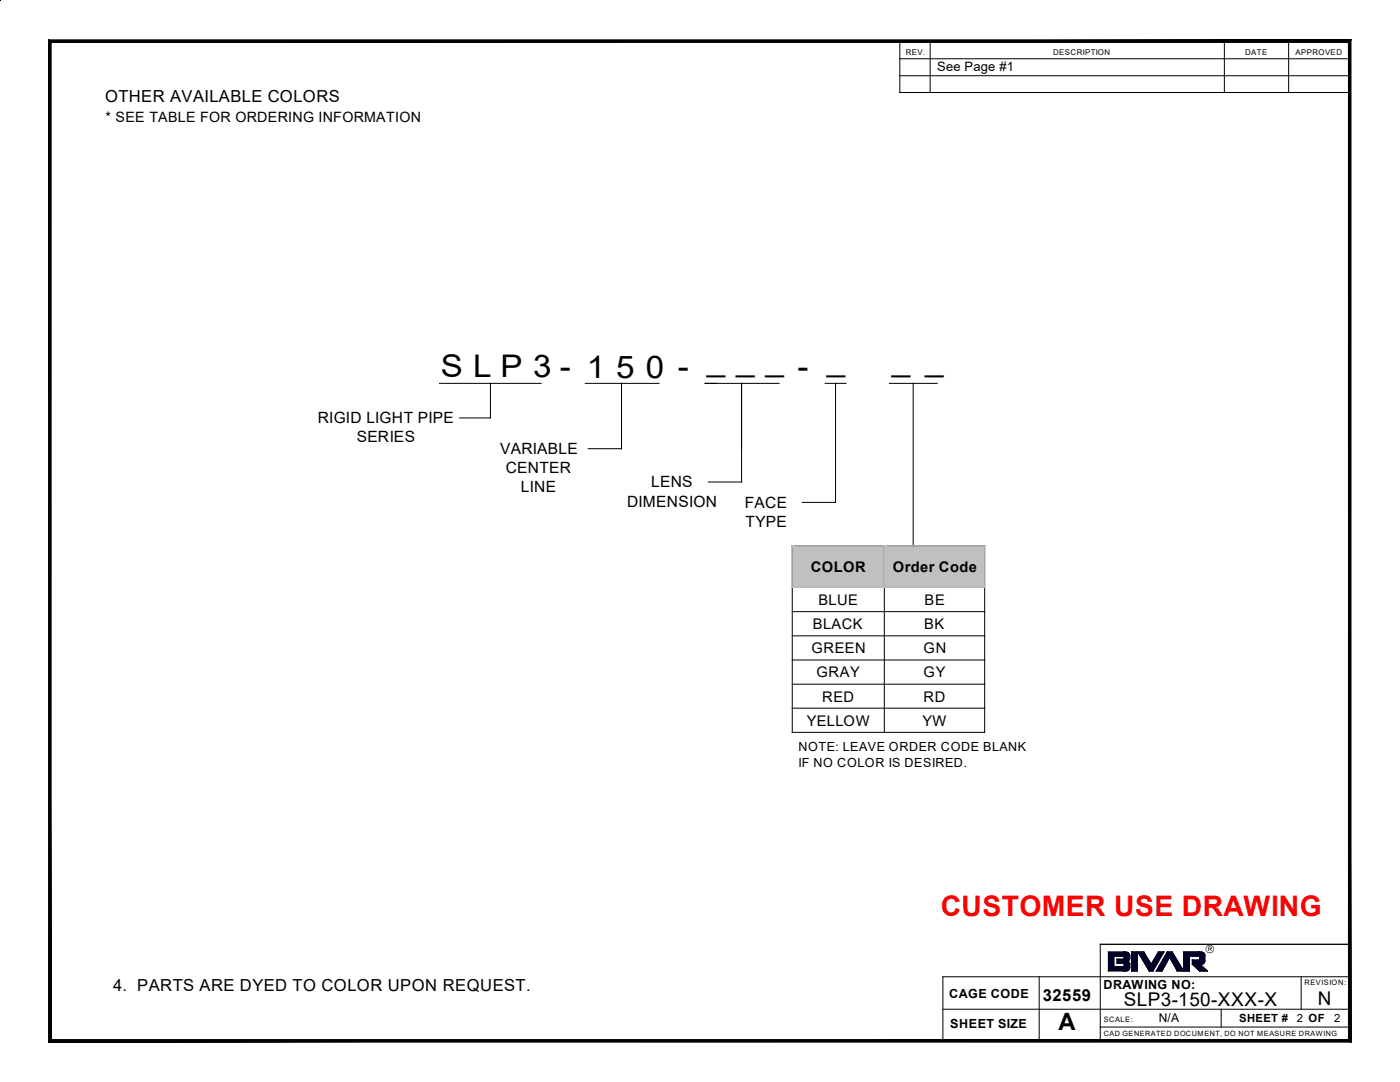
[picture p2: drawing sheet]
<svg xmlns="http://www.w3.org/2000/svg" width="279mm" height="216mm" viewBox="0 0 279 216" stroke-linecap="round" stroke-linejoin="round" font-family="sans-serif">
<path d="M9.7 107.9l.5 99.5-.5 .5zM9.7 107.9h.5v99.5zM9.7 207.9l130.1-.5v.5zM9.7 207.9l.5-.5h129.6zM139.6 207.9l129.5-.5 .5 .5zM139.6 207.4h129.5l-129.5 .5zM269.1 161.7h.5v46.2zM269.1 161.7l.5 46.2-.5-.5z" fill="#000"/>
<g fill="#000026">
<path d="M240.5 193.3l.5 .5h-.5z"/>
<path d="M240.5 190.5v1.2z"/>
<path d="M240.5 190.5v1.4z"/>
<path d="M240.5 193.3v.5z"/>
<path d="M240.5 190.4v1.5z"/>
<path d="M240.4 190.4l.1 1.5z"/>
<path d="M240.4 190.4v1.6z"/>
<path d="M240.4 193.3l.1 .5z"/>
<path d="M240.4 190.3v1.7z"/>
<path d="M240.4 190.3v1.8z"/>
<path d="M240.4 193.2v.6z"/>
<path d="M240.3 190.2l.1 1.9z"/>
<path d="M240.3 190.2v2z"/>
<path d="M240.3 193.2l.1 .6z"/>
</g>
<path d="M240.3 190.2v2" fill="none" stroke="#000026" stroke-width=".2"/>
<path d="M240.3 193.1v.7z" fill="#000026"/>
<path d="M240.3 190.1v2.1" fill="none" stroke="#000026" stroke-width=".2"/>
<path d="M240.2 193.1l.1 .7z" fill="#000026"/>
<path d="M240.2 190.1v2.2" fill="none" stroke="#000026" stroke-width=".2"/>
<path d="M240.2 193v.8z" fill="#000026"/>
<path d="M240.1 190v2.3" fill="none" stroke="#000026" stroke-width=".2"/>
<path d="M240.1 193l.1 .8z" fill="#000026"/>
<path d="M240.1 190v2.4" fill="none" stroke="#000026" stroke-width=".2"/>
<path d="M240.1 192.9v.9z" fill="#000026"/>
<path d="M240.1 190v2.4" fill="none" stroke="#000026" stroke-width=".2"/>
<path d="M240 192.9l.1 .9z" fill="#000026"/>
<path d="M240 190v2.4" fill="none" stroke="#000026" stroke-width=".2"/>
<g fill="#000026">
<path d="M239.9 192.8l.1 .1v.9z"/>
<path d="M239.9 192.8l.1 1h-.1z"/>
</g>
<path d="M239.9 190v2.4" fill="none" stroke="#000026" stroke-width=".2"/>
<path d="M239.9 192.8v1z" fill="#000026"/>
<path d="M239.8 189.9v2.5" fill="none" stroke="#000026" stroke-width=".2"/>
<g fill="#000026">
<path d="M239.8 192.7l.1 .1v1z"/>
<path d="M239.8 192.7l.1 1.1h-.1z"/>
</g>
<path d="M239.6 189.9v2.5" fill="none" stroke="#000026" stroke-width=".3"/>
<g fill="#000026">
<path d="M239.5 192.4l.3 .3v1.1z"/>
<path d="M239.5 192.4l.3 1.4h-.3z"/>
</g>
<path d="M239.5 189.9v3.9" fill="none" stroke="#000026" stroke-width=".2"/>
<path d="M239.4 189.9v1.1z" fill="#000026"/>
<path d="M239.4 191.4v2.4" fill="none" stroke="#000026" stroke-width=".2"/>
<path d="M239.4 189.9v1z" fill="#000026"/>
<path d="M239.4 191.4v2.4" fill="none" stroke="#000026" stroke-width=".2"/>
<path d="M239.4 189.9v1z" fill="#000026"/>
<path d="M239.4 191.4v2.4" fill="none" stroke="#000026" stroke-width=".2"/>
<path d="M239.4 189.9v1z" fill="#000026"/>
<path d="M239.4 191.4v2.4" fill="none" stroke="#000026" stroke-width=".2"/>
<path d="M239.4 189.9v1z" fill="#000026"/>
<path d="M239.4 191.5v2.3" fill="none" stroke="#000026" stroke-width=".2"/>
<path d="M239.4 189.9v1z" fill="#000026"/>
<path d="M239.4 191.5v2.2" fill="none" stroke="#000026" stroke-width=".2"/>
<path d="M239.4 189.9v1z" fill="#000026"/>
<path d="M239.4 191.5v2.2" fill="none" stroke="#000026" stroke-width=".2"/>
<path d="M239.4 189.9v.9z" fill="#000026"/>
<path d="M239.4 191.5v2.2" fill="none" stroke="#000026" stroke-width=".2"/>
<path d="M239.4 189.9v.9z" fill="#000026"/>
<path d="M239.4 191.5v2.2" fill="none" stroke="#000026" stroke-width=".2"/>
<path d="M239.4 189.9v.9z" fill="#000026"/>
<path d="M239.4 191.5v2.2" fill="none" stroke="#000026" stroke-width=".2"/>
<path d="M239.4 189.9v.9z" fill="#000026"/>
<path d="M239.4 191.5v2.2" fill="none" stroke="#000026" stroke-width=".2"/>
<path d="M239.3 189.9l.1 .9z" fill="#000026"/>
<path d="M239.3 191.6v2.1" fill="none" stroke="#000026" stroke-width=".2"/>
<path d="M239.3 189.9v.9z" fill="#000026"/>
<path d="M239.3 191.6v2" fill="none" stroke="#000026" stroke-width=".2"/>
<path d="M239.3 189.9v.9z" fill="#000026"/>
<path d="M239.3 191.6v2" fill="none" stroke="#000026" stroke-width=".2"/>
<path d="M239.3 189.9v.9z" fill="#000026"/>
<path d="M239.3 191.6v2" fill="none" stroke="#000026" stroke-width=".2"/>
<path d="M239.3 189.9v.9z" fill="#000026"/>
<path d="M239.3 191.6v2" fill="none" stroke="#000026" stroke-width=".2"/>
<g fill="#000026">
<path d="M238 189.9h1.3v.9z"/>
<path d="M238 189.9l1.3 .9h-1.3z"/>
<path d="M238 191.6h1.3v2z"/>
<path d="M238 191.6l1.3 2-1.3-1.2z"/>
<path d="M237.4 189.9h.6v.9z"/>
<path d="M237.4 189.9l.6 .9h-.6z"/>
<path d="M236.3 189.9h1.1v3.9z"/>
<path d="M236.3 189.9l1.1 3.9h-1.1z"/>
<path d="M234.9 191.6l1.3 2.2h-1.3z"/>
<path d="M233.9 189.9l1 1.7v2.2z"/>
<path d="M233.9 189.9l1 3.9-1-1.8z"/>
<path d="M233.4 189.9h.5v2.1z"/>
<path d="M233.4 189.9l.5 2.1-.5-1z"/>
<path d="M233 189.9h.4v1.1z"/>
<path d="M233 189.9l.4 1.1-.4 .9z"/>
<path d="M233 189.9v2l-.7-.8z"/>
<path d="M232.3 191.1l.7 .8-.7 1.2z"/>
<path d="M231.9 189.9h.4l-.4 .7z"/>
<path d="M232.3 191.1v2l-.4-1.3z"/>
<path d="M231.9 191.8l.4 1.3-.4 .7z"/>
<path d="M231.2 189.9h.7v.7z"/>
<path d="M231.2 189.9l.7 .7-.7 1.3z"/>
<path d="M231.9 191.8v2l-.7-.8z"/>
<path d="M231.2 193l.7 .8h-.7z"/>
<path d="M231.2 189.9v2l-.4-1.2z"/>
<path d="M230.8 190.7l.4 1.2-.4 .7z"/>
<path d="M231.2 193v.8h-.4z"/>
<path d="M230.8 190.7v1.9l-.7-.8z"/>
<path d="M230.1 191.8l.7 .8-.7 1.2z"/>
<path d="M230.1 191.8v2l-.4-1.4z"/>
<path d="M229.7 192.4l.4 1.4h-.4z"/>
<path d="M229.4 191.8l.3 .6v1.4z"/>
<path d="M229.4 191.8l.3 2h-.3z"/>
<path d="M228.3 189.9l1.1 1.9v2z"/>
<path d="M228.3 189.9l1.1 3.9-1.1-1.9z"/>
<path d="M227.1 189.9h1.2v2z"/>
<path d="M225.8 189.9h1.1v3.9z"/>
<path d="M225.8 189.9l1.1 3.9h-1.1z"/>
<path d="M225.5 190.6v.6z"/>
<path d="M225.5 190.6v.7z"/>
<path d="M225.5 192.3v.7z"/>
<path d="M225.5 192.3v.8z"/>
<path d="M225.5 192.3v.9z"/>
<path d="M225.4 190.5l.1 .8z"/>
<path d="M225.4 190.5v.9z"/>
<path d="M225.4 192.2l.1 1z"/>
<path d="M225.4 192.2v1z"/>
<path d="M225.4 190.4v1z"/>
<path d="M225.4 190.4v1.1z"/>
<path d="M225.4 192.2v1.1z"/>
<path d="M225.4 192.1v1.2z"/>
<path d="M225.3 190.3l.1 1.2z"/>
<path d="M225.3 190.3v1.3z"/>
<path d="M225.3 192l.1 1.3z"/>
<path d="M225.3 192v1.4z"/>
<path d="M225.3 190.2v1.4z"/>
<path d="M225.3 190.2v1.5z"/>
<path d="M225.3 191.9v1.5z"/>
<path d="M225.3 191.9v1.6z"/>
<path d="M225.2 190.1l.1 1.6z"/>
<path d="M225.2 190.1v1.6z"/>
<path d="M225.2 191.9l.1 1.6z"/>
<path d="M225.2 191.9v1.7z"/>
<path d="M225.2 190.1v1.7z"/>
<path d="M225.1 190.1l.1 1.7z"/>
<path d="M225.1 191.9l.1 1.7z"/>
<path d="M225.1 190.1v1.7z"/>
<path d="M225.1 191.8v1.8z"/>
</g>
<path d="M224.8 189.9v3.9M224.9 190v3.8M225.1 190v3.7M225.1 190.1v3.5" fill="none" stroke="#000026" stroke-width=".2"/>
<path d="M224.5 189.9v3.9" fill="none" stroke="#000026" stroke-width=".34"/>
<g fill="#000026">
<path d="M224.4 189.9v1.1z"/>
<path d="M224.4 191.2v1.2z"/>
<path d="M224.4 192.7v1.1z"/>
<path d="M224.4 189.9v1z"/>
<path d="M224.4 191.3v1.1z"/>
<path d="M224.4 192.8v1z"/>
<path d="M224.4 191.3v1z"/>
<path d="M224.3 189.9l.1 1z"/>
<path d="M224.3 191.3l.1 1z"/>
<path d="M224.3 192.8l.1 1z"/>
<path d="M224.3 189.9v.9z"/>
<path d="M224.3 191.3v1z"/>
<path d="M224.3 192.8v1z"/>
<path d="M224.3 192.9v.9z"/>
<path d="M224.3 191.3v.9z"/>
<path d="M224.3 191.4v.8z"/>
<path d="M224.2 189.9l.1 .9z"/>
<path d="M224.2 191.4l.1 .8z"/>
<path d="M224.2 192.9l.1 .9z"/>
<path d="M224.2 189.9v.9z"/>
<path d="M224.2 191.4v.8z"/>
<path d="M224.2 192.9v.9z"/>
<path d="M222.9 189.9h1.3v.9z"/>
<path d="M222.9 189.9l1.3 .9h-1.3z"/>
<path d="M222.9 191.4h1.3v.8z"/>
<path d="M222.9 191.4l1.3 .8h-1.3z"/>
<path d="M222.9 192.9h1.3v.9z"/>
<path d="M222.9 192.9l1.3 .9h-1.3z"/>
<path d="M222.3 189.9h.6v.9z"/>
<path d="M222.3 189.9l.6 .9h-.6z"/>
<path d="M222.3 192.9h.6v.9z"/>
<path d="M222.3 192.9l.6 .9h-.6z"/>
<path d="M221.2 189.9h1.1v3.9z"/>
<path d="M221.2 189.9l1.1 3.9h-1.1z"/>
<path d="M240.5 193.3l.5 .5h-.5z"/>
<path d="M240.5 190.5v1.2z"/>
<path d="M240.5 190.5v1.4z"/>
<path d="M240.5 193.3v.5z"/>
<path d="M240.5 190.4v1.5z"/>
<path d="M240.4 190.4l.1 1.5z"/>
<path d="M240.4 190.4v1.6z"/>
<path d="M240.4 193.3l.1 .5z"/>
<path d="M240.4 190.3v1.7z"/>
<path d="M240.4 190.3v1.8z"/>
<path d="M240.4 193.2v.6z"/>
<path d="M240.3 190.2l.1 1.9z"/>
<path d="M240.3 190.2v2z"/>
<path d="M240.3 193.2l.1 .6z"/>
</g>
<path d="M240.3 190.2v2" fill="none" stroke="#000026" stroke-width=".2"/>
<path d="M240.3 193.1v.7z" fill="#000026"/>
<path d="M240.3 190.1v2.1" fill="none" stroke="#000026" stroke-width=".2"/>
<path d="M240.2 193.1l.1 .7z" fill="#000026"/>
<path d="M240.2 190.1v2.2" fill="none" stroke="#000026" stroke-width=".2"/>
<path d="M240.2 193v.8z" fill="#000026"/>
<path d="M240.1 190v2.3" fill="none" stroke="#000026" stroke-width=".2"/>
<path d="M240.1 193l.1 .8z" fill="#000026"/>
<path d="M240.1 190v2.4" fill="none" stroke="#000026" stroke-width=".2"/>
<path d="M240.1 192.9v.9z" fill="#000026"/>
<path d="M240.1 190v2.4" fill="none" stroke="#000026" stroke-width=".2"/>
<path d="M240 192.9l.1 .9z" fill="#000026"/>
<path d="M240 190v2.4" fill="none" stroke="#000026" stroke-width=".2"/>
<g fill="#000026">
<path d="M239.9 192.8l.1 .1v.9z"/>
<path d="M239.9 192.8l.1 1h-.1z"/>
</g>
<path d="M239.9 190v2.4" fill="none" stroke="#000026" stroke-width=".2"/>
<path d="M239.9 192.8v1z" fill="#000026"/>
<path d="M239.8 189.9v2.5" fill="none" stroke="#000026" stroke-width=".2"/>
<g fill="#000026">
<path d="M239.8 192.7l.1 .1v1z"/>
<path d="M239.8 192.7l.1 1.1h-.1z"/>
</g>
<path d="M239.6 189.9v2.5" fill="none" stroke="#000026" stroke-width=".3"/>
<g fill="#000026">
<path d="M239.5 192.4l.3 .3v1.1z"/>
<path d="M239.5 192.4l.3 1.4h-.3z"/>
</g>
<path d="M239.5 189.9v3.9" fill="none" stroke="#000026" stroke-width=".2"/>
<path d="M239.4 189.9v1.1z" fill="#000026"/>
<path d="M239.4 191.4v2.4" fill="none" stroke="#000026" stroke-width=".2"/>
<path d="M239.4 189.9v1z" fill="#000026"/>
<path d="M239.4 191.4v2.4" fill="none" stroke="#000026" stroke-width=".2"/>
<path d="M239.4 189.9v1z" fill="#000026"/>
<path d="M239.4 191.4v2.4" fill="none" stroke="#000026" stroke-width=".2"/>
<path d="M239.4 189.9v1z" fill="#000026"/>
<path d="M239.4 191.4v2.4" fill="none" stroke="#000026" stroke-width=".2"/>
<path d="M239.4 189.9v1z" fill="#000026"/>
<path d="M239.4 191.5v2.3" fill="none" stroke="#000026" stroke-width=".2"/>
<path d="M239.4 189.9v1z" fill="#000026"/>
<path d="M239.4 191.5v2.2" fill="none" stroke="#000026" stroke-width=".2"/>
<path d="M239.4 189.9v1z" fill="#000026"/>
<path d="M239.4 191.5v2.2" fill="none" stroke="#000026" stroke-width=".2"/>
<path d="M239.4 189.9v.9z" fill="#000026"/>
<path d="M239.4 191.5v2.2" fill="none" stroke="#000026" stroke-width=".2"/>
<path d="M239.4 189.9v.9z" fill="#000026"/>
<path d="M239.4 191.5v2.2" fill="none" stroke="#000026" stroke-width=".2"/>
<path d="M239.4 189.9v.9z" fill="#000026"/>
<path d="M239.4 191.5v2.2" fill="none" stroke="#000026" stroke-width=".2"/>
<path d="M239.4 189.9v.9z" fill="#000026"/>
<path d="M239.4 191.5v2.2" fill="none" stroke="#000026" stroke-width=".2"/>
<path d="M239.3 189.9l.1 .9z" fill="#000026"/>
<path d="M239.3 191.6v2.1" fill="none" stroke="#000026" stroke-width=".2"/>
<path d="M239.3 189.9v.9z" fill="#000026"/>
<path d="M239.3 191.6v2" fill="none" stroke="#000026" stroke-width=".2"/>
<path d="M239.3 189.9v.9z" fill="#000026"/>
<path d="M239.3 191.6v2" fill="none" stroke="#000026" stroke-width=".2"/>
<path d="M239.3 189.9v.9z" fill="#000026"/>
<path d="M239.3 191.6v2" fill="none" stroke="#000026" stroke-width=".2"/>
<path d="M239.3 189.9v.9z" fill="#000026"/>
<path d="M239.3 191.6v2" fill="none" stroke="#000026" stroke-width=".2"/>
<g fill="#000026">
<path d="M238 189.9h1.3v.9z"/>
<path d="M238 189.9l1.3 .9h-1.3z"/>
<path d="M238 191.6h1.3v2z"/>
<path d="M238 191.6l1.3 2-1.3-1.2z"/>
<path d="M237.4 189.9h.6v.9z"/>
<path d="M237.4 189.9l.6 .9h-.6z"/>
<path d="M236.3 189.9h1.1v3.9z"/>
<path d="M236.3 189.9l1.1 3.9h-1.1z"/>
<path d="M234.9 191.6l1.3 2.2h-1.3z"/>
<path d="M233.9 189.9l1 1.7v2.2z"/>
<path d="M233.9 189.9l1 3.9-1-1.8z"/>
<path d="M233.4 189.9h.5v2.1z"/>
<path d="M233.4 189.9l.5 2.1-.5-1z"/>
<path d="M233 189.9h.4v1.1z"/>
<path d="M233 189.9l.4 1.1-.4 .9z"/>
<path d="M233 189.9v2l-.7-.8z"/>
<path d="M232.3 191.1l.7 .8-.7 1.2z"/>
<path d="M231.9 189.9h.4l-.4 .7z"/>
<path d="M232.3 191.1v2l-.4-1.3z"/>
<path d="M231.9 191.8l.4 1.3-.4 .7z"/>
<path d="M231.2 189.9h.7v.7z"/>
<path d="M231.2 189.9l.7 .7-.7 1.3z"/>
<path d="M231.9 191.8v2l-.7-.8z"/>
<path d="M231.2 193l.7 .8h-.7z"/>
<path d="M231.2 189.9v2l-.4-1.2z"/>
<path d="M230.8 190.7l.4 1.2-.4 .7z"/>
<path d="M231.2 193v.8h-.4z"/>
<path d="M230.8 190.7v1.9l-.7-.8z"/>
<path d="M230.1 191.8l.7 .8-.7 1.2z"/>
<path d="M230.1 191.8v2l-.4-1.4z"/>
<path d="M229.7 192.4l.4 1.4h-.4z"/>
<path d="M229.4 191.8l.3 .6v1.4z"/>
<path d="M229.4 191.8l.3 2h-.3z"/>
<path d="M228.3 189.9l1.1 1.9v2z"/>
<path d="M228.3 189.9l1.1 3.9-1.1-1.9z"/>
<path d="M227.1 189.9h1.2v2z"/>
<path d="M225.8 189.9h1.1v3.9z"/>
<path d="M225.8 189.9l1.1 3.9h-1.1z"/>
<path d="M225.5 190.6v.6z"/>
<path d="M225.5 190.6v.7z"/>
<path d="M225.5 192.3v.7z"/>
<path d="M225.5 192.3v.8z"/>
<path d="M225.5 192.3v.9z"/>
<path d="M225.4 190.5l.1 .8z"/>
<path d="M225.4 190.5v.9z"/>
<path d="M225.4 192.2l.1 1z"/>
<path d="M225.4 192.2v1z"/>
<path d="M225.4 190.4v1z"/>
<path d="M225.4 190.4v1.1z"/>
<path d="M225.4 192.2v1.1z"/>
<path d="M225.4 192.1v1.2z"/>
<path d="M225.3 190.3l.1 1.2z"/>
<path d="M225.3 190.3v1.3z"/>
<path d="M225.3 192l.1 1.3z"/>
<path d="M225.3 192v1.4z"/>
<path d="M225.3 190.2v1.4z"/>
<path d="M225.3 190.2v1.5z"/>
<path d="M225.3 191.9v1.5z"/>
<path d="M225.3 191.9v1.6z"/>
<path d="M225.2 190.1l.1 1.6z"/>
<path d="M225.2 190.1v1.6z"/>
<path d="M225.2 191.9l.1 1.6z"/>
<path d="M225.2 191.9v1.7z"/>
<path d="M225.2 190.1v1.7z"/>
<path d="M225.1 190.1l.1 1.7z"/>
<path d="M225.1 191.9l.1 1.7z"/>
<path d="M225.1 190.1v1.7z"/>
<path d="M225.1 191.8v1.8z"/>
</g>
<path d="M224.8 189.9v3.9M224.9 190v3.8M225.1 190v3.7M225.1 190.1v3.5" fill="none" stroke="#000026" stroke-width=".2"/>
<path d="M224.5 189.9v3.9" fill="none" stroke="#000026" stroke-width=".34"/>
<g fill="#000026">
<path d="M224.4 189.9v1.1z"/>
<path d="M224.4 191.2v1.2z"/>
<path d="M224.4 192.7v1.1z"/>
<path d="M224.4 189.9v1z"/>
<path d="M224.4 191.3v1.1z"/>
<path d="M224.4 192.8v1z"/>
<path d="M224.4 191.3v1z"/>
<path d="M224.3 189.9l.1 1z"/>
<path d="M224.3 191.3l.1 1z"/>
<path d="M224.3 192.8l.1 1z"/>
<path d="M224.3 189.9v.9z"/>
<path d="M224.3 191.3v1z"/>
<path d="M224.3 192.8v1z"/>
<path d="M224.3 192.9v.9z"/>
<path d="M224.3 191.3v.9z"/>
<path d="M224.3 191.4v.8z"/>
<path d="M224.2 189.9l.1 .9z"/>
<path d="M224.2 191.4l.1 .8z"/>
<path d="M224.2 192.9l.1 .9z"/>
<path d="M224.2 189.9v.9z"/>
<path d="M224.2 191.4v.8z"/>
<path d="M224.2 192.9v.9z"/>
<path d="M222.9 189.9h1.3v.9z"/>
<path d="M222.9 189.9l1.3 .9h-1.3z"/>
<path d="M222.9 191.4h1.3v.8z"/>
<path d="M222.9 191.4l1.3 .8h-1.3z"/>
<path d="M222.9 192.9h1.3v.9z"/>
<path d="M222.9 192.9l1.3 .9h-1.3z"/>
<path d="M222.3 189.9h.6v.9z"/>
<path d="M222.3 189.9l.6 .9h-.6z"/>
<path d="M222.3 192.9h.6v.9z"/>
<path d="M222.3 192.9l.6 .9h-.6z"/>
<path d="M221.2 189.9h1.1v3.9z"/>
<path d="M221.2 189.9l1.1 3.9h-1.1z"/>
<path d="M240.5 193.3l.5 .5h-.5z"/>
<path d="M240.5 190.5v1.2z"/>
<path d="M240.5 190.5v1.4z"/>
<path d="M240.5 193.3v.5z"/>
<path d="M240.5 190.4v1.5z"/>
<path d="M240.4 190.4l.1 1.5z"/>
<path d="M240.4 190.4v1.6z"/>
<path d="M240.4 193.3l.1 .5z"/>
<path d="M240.4 190.3v1.7z"/>
<path d="M240.4 190.3v1.8z"/>
<path d="M240.4 193.2v.6z"/>
<path d="M240.3 190.2l.1 1.9z"/>
<path d="M240.3 190.2v2z"/>
<path d="M240.3 193.2l.1 .6z"/>
</g>
<path d="M240.3 190.2v2" fill="none" stroke="#000026" stroke-width=".2"/>
<path d="M240.3 193.1v.7z" fill="#000026"/>
<path d="M240.3 190.1v2.1" fill="none" stroke="#000026" stroke-width=".2"/>
<path d="M240.2 193.1l.1 .7z" fill="#000026"/>
<path d="M240.2 190.1v2.2" fill="none" stroke="#000026" stroke-width=".2"/>
<path d="M240.2 193v.8z" fill="#000026"/>
<path d="M240.1 190v2.3" fill="none" stroke="#000026" stroke-width=".2"/>
<path d="M240.1 193l.1 .8z" fill="#000026"/>
<path d="M240.1 190v2.4" fill="none" stroke="#000026" stroke-width=".2"/>
<path d="M240.1 192.9v.9z" fill="#000026"/>
<path d="M240.1 190v2.4" fill="none" stroke="#000026" stroke-width=".2"/>
<path d="M240 192.9l.1 .9z" fill="#000026"/>
<path d="M240 190v2.4" fill="none" stroke="#000026" stroke-width=".2"/>
<g fill="#000026">
<path d="M239.9 192.8l.1 .1v.9z"/>
<path d="M239.9 192.8l.1 1h-.1z"/>
</g>
<path d="M239.9 190v2.4" fill="none" stroke="#000026" stroke-width=".2"/>
<path d="M239.9 192.8v1z" fill="#000026"/>
<path d="M239.8 189.9v2.5" fill="none" stroke="#000026" stroke-width=".2"/>
<g fill="#000026">
<path d="M239.8 192.7l.1 .1v1z"/>
<path d="M239.8 192.7l.1 1.1h-.1z"/>
</g>
<path d="M239.6 189.9v2.5" fill="none" stroke="#000026" stroke-width=".3"/>
<g fill="#000026">
<path d="M239.5 192.4l.3 .3v1.1z"/>
<path d="M239.5 192.4l.3 1.4h-.3z"/>
</g>
<path d="M239.5 189.9v3.9" fill="none" stroke="#000026" stroke-width=".2"/>
<path d="M239.4 189.9v1.1z" fill="#000026"/>
<path d="M239.4 191.4v2.4" fill="none" stroke="#000026" stroke-width=".2"/>
<path d="M239.4 189.9v1z" fill="#000026"/>
<path d="M239.4 191.4v2.4" fill="none" stroke="#000026" stroke-width=".2"/>
<path d="M239.4 189.9v1z" fill="#000026"/>
<path d="M239.4 191.4v2.4" fill="none" stroke="#000026" stroke-width=".2"/>
<path d="M239.4 189.9v1z" fill="#000026"/>
<path d="M239.4 191.4v2.4" fill="none" stroke="#000026" stroke-width=".2"/>
<path d="M239.4 189.9v1z" fill="#000026"/>
<path d="M239.4 191.5v2.3" fill="none" stroke="#000026" stroke-width=".2"/>
<path d="M239.4 189.9v1z" fill="#000026"/>
<path d="M239.4 191.5v2.2" fill="none" stroke="#000026" stroke-width=".2"/>
<path d="M239.4 189.9v1z" fill="#000026"/>
<path d="M239.4 191.5v2.2" fill="none" stroke="#000026" stroke-width=".2"/>
<path d="M239.4 189.9v.9z" fill="#000026"/>
<path d="M239.4 191.5v2.2" fill="none" stroke="#000026" stroke-width=".2"/>
<path d="M239.4 189.9v.9z" fill="#000026"/>
<path d="M239.4 191.5v2.2" fill="none" stroke="#000026" stroke-width=".2"/>
<path d="M239.4 189.9v.9z" fill="#000026"/>
<path d="M239.4 191.5v2.2" fill="none" stroke="#000026" stroke-width=".2"/>
<path d="M239.4 189.9v.9z" fill="#000026"/>
<path d="M239.4 191.5v2.2" fill="none" stroke="#000026" stroke-width=".2"/>
<path d="M239.3 189.9l.1 .9z" fill="#000026"/>
<path d="M239.3 191.6v2.1" fill="none" stroke="#000026" stroke-width=".2"/>
<path d="M239.3 189.9v.9z" fill="#000026"/>
<path d="M239.3 191.6v2" fill="none" stroke="#000026" stroke-width=".2"/>
<path d="M239.3 189.9v.9z" fill="#000026"/>
<path d="M239.3 191.6v2" fill="none" stroke="#000026" stroke-width=".2"/>
<path d="M239.3 189.9v.9z" fill="#000026"/>
<path d="M239.3 191.6v2" fill="none" stroke="#000026" stroke-width=".2"/>
<path d="M239.3 189.9v.9z" fill="#000026"/>
<path d="M239.3 191.6v2" fill="none" stroke="#000026" stroke-width=".2"/>
<g fill="#000026">
<path d="M238 189.9h1.3v.9z"/>
<path d="M238 189.9l1.3 .9h-1.3z"/>
<path d="M238 191.6h1.3v2z"/>
<path d="M238 191.6l1.3 2-1.3-1.2z"/>
<path d="M237.4 189.9h.6v.9z"/>
<path d="M237.4 189.9l.6 .9h-.6z"/>
<path d="M236.3 189.9h1.1v3.9z"/>
<path d="M236.3 189.9l1.1 3.9h-1.1z"/>
<path d="M234.9 191.6l1.3 2.2h-1.3z"/>
<path d="M233.9 189.9l1 1.7v2.2z"/>
<path d="M233.9 189.9l1 3.9-1-1.8z"/>
<path d="M233.4 189.9h.5v2.1z"/>
<path d="M233.4 189.9l.5 2.1-.5-1z"/>
<path d="M233 189.9h.4v1.1z"/>
<path d="M233 189.9l.4 1.1-.4 .9z"/>
<path d="M233 189.9v2l-.7-.8z"/>
<path d="M232.3 191.1l.7 .8-.7 1.2z"/>
<path d="M231.9 189.9h.4l-.4 .7z"/>
<path d="M232.3 191.1v2l-.4-1.3z"/>
<path d="M231.9 191.8l.4 1.3-.4 .7z"/>
<path d="M231.2 189.9h.7v.7z"/>
<path d="M231.2 189.9l.7 .7-.7 1.3z"/>
<path d="M231.9 191.8v2l-.7-.8z"/>
<path d="M231.2 193l.7 .8h-.7z"/>
<path d="M231.2 189.9v2l-.4-1.2z"/>
<path d="M230.8 190.7l.4 1.2-.4 .7z"/>
<path d="M231.2 193v.8h-.4z"/>
<path d="M230.8 190.7v1.9l-.7-.8z"/>
<path d="M230.1 191.8l.7 .8-.7 1.2z"/>
<path d="M230.1 191.8v2l-.4-1.4z"/>
<path d="M229.7 192.4l.4 1.4h-.4z"/>
<path d="M229.4 191.8l.3 .6v1.4z"/>
<path d="M229.4 191.8l.3 2h-.3z"/>
<path d="M228.3 189.9l1.1 1.9v2z"/>
<path d="M228.3 189.9l1.1 3.9-1.1-1.9z"/>
<path d="M227.1 189.9h1.2v2z"/>
<path d="M225.8 189.9h1.1v3.9z"/>
<path d="M225.8 189.9l1.1 3.9h-1.1z"/>
<path d="M225.5 190.6v.6z"/>
<path d="M225.5 190.6v.7z"/>
<path d="M225.5 192.3v.7z"/>
<path d="M225.5 192.3v.8z"/>
<path d="M225.5 192.3v.9z"/>
<path d="M225.4 190.5l.1 .8z"/>
<path d="M225.4 190.5v.9z"/>
<path d="M225.4 192.2l.1 1z"/>
<path d="M225.4 192.2v1z"/>
<path d="M225.4 190.4v1z"/>
<path d="M225.4 190.4v1.1z"/>
<path d="M225.4 192.2v1.1z"/>
<path d="M225.4 192.1v1.2z"/>
<path d="M225.3 190.3l.1 1.2z"/>
<path d="M225.3 190.3v1.3z"/>
<path d="M225.3 192l.1 1.3z"/>
<path d="M225.3 192v1.4z"/>
<path d="M225.3 190.2v1.4z"/>
<path d="M225.3 190.2v1.5z"/>
<path d="M225.3 191.9v1.5z"/>
<path d="M225.3 191.9v1.6z"/>
<path d="M225.2 190.1l.1 1.6z"/>
<path d="M225.2 190.1v1.6z"/>
<path d="M225.2 191.9l.1 1.6z"/>
<path d="M225.2 191.9v1.7z"/>
<path d="M225.2 190.1v1.7z"/>
<path d="M225.1 190.1l.1 1.7z"/>
<path d="M225.1 191.9l.1 1.7z"/>
<path d="M225.1 190.1v1.7z"/>
<path d="M225.1 191.8v1.8z"/>
</g>
<path d="M224.8 189.9v3.9M224.9 190v3.8M225.1 190v3.7M225.1 190.1v3.5" fill="none" stroke="#000026" stroke-width=".2"/>
<path d="M224.5 189.9v3.9" fill="none" stroke="#000026" stroke-width=".34"/>
<g fill="#000026">
<path d="M224.4 189.9v1.1z"/>
<path d="M224.4 191.2v1.2z"/>
<path d="M224.4 192.7v1.1z"/>
<path d="M224.4 189.9v1z"/>
<path d="M224.4 191.3v1.1z"/>
<path d="M224.4 192.8v1z"/>
<path d="M224.4 191.3v1z"/>
<path d="M224.3 189.9l.1 1z"/>
<path d="M224.3 191.3l.1 1z"/>
<path d="M224.3 192.8l.1 1z"/>
<path d="M224.3 189.9v.9z"/>
<path d="M224.3 191.3v1z"/>
<path d="M224.3 192.8v1z"/>
<path d="M224.3 192.9v.9z"/>
<path d="M224.3 191.3v.9z"/>
<path d="M224.3 191.4v.8z"/>
<path d="M224.2 189.9l.1 .9z"/>
<path d="M224.2 191.4l.1 .8z"/>
<path d="M224.2 192.9l.1 .9z"/>
<path d="M224.2 189.9v.9z"/>
<path d="M224.2 191.4v.8z"/>
<path d="M224.2 192.9v.9z"/>
<path d="M222.9 189.9h1.3v.9z"/>
<path d="M222.9 189.9l1.3 .9h-1.3z"/>
<path d="M222.9 191.4h1.3v.8z"/>
<path d="M222.9 191.4l1.3 .8h-1.3z"/>
<path d="M222.9 192.9h1.3v.9z"/>
<path d="M222.9 192.9l1.3 .9h-1.3z"/>
<path d="M222.3 189.9h.6v.9z"/>
<path d="M222.3 189.9l.6 .9h-.6z"/>
<path d="M222.3 192.9h.6v.9z"/>
<path d="M222.3 192.9l.6 .9h-.6z"/>
<path d="M221.2 189.9h1.1v3.9z"/>
<path d="M221.2 189.9l1.1 3.9h-1.1z"/>
</g>
<path d="M269.1 107.9h.5v53.9zM269.1 107.9l.5 53.9h-.5z" fill="#000"/>
<g fill="#c0c0c0">
<path d="M176.5 108.9h20v8.3z"/>
<path d="M176.5 108.9l20 8.3h-20z"/>
<path d="M158.1 108.9h18.4v8.3z"/>
<path d="M158.1 108.9l18.4 8.3h-18.4z"/>
</g>
<path d="M9.7 8l.5 100h-.5zM9.7 8l.5 .5v99.5zM9.7 8h259.9l-259.4 .5zM10.2 8.5l259.4-.5-.5 .5zM269.6 8v100l-.5-99.5zM269.1 8.5l.5 99.5h-.5z" fill="#000"/>
<path d="M221.2 189.9h3.5a.72 .72 0 0 1 .8 .8v.6l-.4 .5 .4 .5v.7a.73 .73 0 0 1-.8 .8h-3.5zM222.3 190.8h2v.6h-1.4v.8h1.3l.2 .1v.5l-2.1 .1zM225.8 189.9h1.1v3.9h-1.1zM227.1 189.9h1.2l1.4 2.5 1.5-2.5h1.1l-2.2 3.9h-.7zM233 189.9h.9l2.3 3.9 .1-3.9h3.5a.65 .65 0 0 1 .7 .7v1.1a.72 .72 0 0 1-1 .7l1.5 1.4h-1.6l-1.4-1.4v-.8l1.4-.1v-.7h-2v3h-2.5l-1.5-2.8-1.5 2.8h-1.1z" fill="none" stroke="#000026" stroke-width=".2"/>
<g fill="none" stroke="#000" stroke-width=".2">
<path d="M9.7 8l.5 .5v198.9zM10.2 8.5l259.4-.5-.5 .5zM179.6 11.7h89.8M179.6 15.1h89.8M179.6 8.2v10.3h89.8M185.6 8.2v10.3M244.3 8.2v10.3M257.2 8.2v10.3M269.1 8.5l.5 199.4-.5-.5zM87.7 76.5h20.3M97.9 76.5v6.9h-6.2M116.8 76.5h14.7"/>
<path d="M124 76.5v13h-6.6M140.7 76.5h14.8M148 76.5v19.7h-6.6M164.7 76.5h4.1M166.8 76.5v23.7h-6.7M177.5 76.5h9.5M182.2 76.5v32.4M158.1 108.9h38.4v37.2h-38.4zM158.1 117.2h38.4M176.5 108.9v37.2M158.1 122h38.4M158.1 126.9h38.4"/>
<path d="M158.1 131.7h38.4M158.1 136.5h38.4M158.1 141.3h38.4M207.4 194.9v12.8M259.7 194.9v6.5M269.4 188.4h-49.8v19.3M269.4 194.9h-81.2v12.8M9.7 207.9l.5-.5h258.9zM188.2 201.4h81.2M219.6 204.9h49.8M243.7 201.4v3.5"/>
</g>
<path d="M158.1 108.9l18.4 8.3h-18.4zM176.5 108.9l20 8.3h-20z" fill="none" stroke="#c0c0c0" stroke-width=".2"/>
<g font-size="6.2">
<text x="88" y="75.2">S L P 3 - 1</text>
<text x="123" y="75.4">5</text>
<text x="128.9" y="75.4">0 - _ _ _ - _</text>
<text x="178" y="74">_ _</text>
</g>
<text font-size="5.6" fill="#f00" x="187.7" y="182.7">CUSTOMER USE DRAWING</text>
<text font-size="4.8" x="211.2" y="205.5">A</text>
<g font-size="3.8">
<text x="224.3" y="200.7">SLP3-150-XXX-X</text>
<text x="263" y="200.5">N</text>
</g>
<g font-size="3.3">
<text x="21" y="20.4">OTHER AVAILABLE COLORS</text>
<text x="22.6" y="197.7">4. PARTS ARE DYED TO COLOR UPON REQUEST.</text>
<text x="208.2" y="199.7">32559</text>
</g>
<g font-size="3.1">
<text x="63.4" y="84.4">RIGID LIGHT PIPE</text>
<text x="71.2" y="88.3">SERIES</text>
<text x="99.8" y="90.6">VARIABLE</text>
<text x="100.9" y="94.4">CENTER</text>
<text x="104" y="98.2">LINE</text>
<text x="125.1" y="101.1">DIMENSION</text>
<text x="130" y="97.2">LENS</text>
<text x="148.6" y="101.3">FACE</text>
<text x="148.8" y="105.1">TYPE</text>
</g>
<g font-size="2.9">
<text x="161.8" y="114.1">COLOR</text>
<text x="178.2" y="114.1">Order Code</text>
<text x="162.2" y="125.5">BLACK</text>
<text x="163.3" y="120.7">BLUE</text>
<text x="184.4" y="125.5">BK</text>
<text x="184.5" y="120.7">BE</text>
<text x="162" y="130.3">GREEN</text>
<text x="184.3" y="130.3">GN</text>
<text x="162.9" y="135.2">GRAY</text>
<text x="184.3" y="135.2">GY</text>
<text x="164.1" y="140">RED</text>
<text x="184.3" y="140">RD</text>
<text x="161" y="144.8">YELLOW</text>
<text x="184.1" y="144.8">YW</text>
</g>
<text font-size="2.8" x="21.1" y="24.3">* SEE TABLE FOR ORDERING INFORMATION</text>
<text font-size="2.6" x="187" y="14.1">See Page #1</text>
<g font-size="2.5">
<text x="159.4" y="149.8">NOTE: LEAVE ORDER CODE BLANK</text>
<text x="159.3" y="153">IF NO COLOR IS DESIRED.</text>
<text x="220.2" y="197.4">DRAWING NO:</text>
<text x="189.4" y="199.1">CAGE CODE</text>
<text x="189.7" y="205.1">SHEET SIZE</text>
</g>
<g font-size="2.4">
<text x="240.5" y="190.2">â</text>
<text x="231.3" y="203.9">N/A</text>
</g>
<g font-size="2.2">
<text x="247.3" y="203.8">SHEET #</text>
<text x="258.8" y="203.8">2 OF</text>
<text x="266.3" y="203.8">2</text>
</g>
<g font-size="1.6">
<text x="180.8" y="10.9">REV.</text>
<text x="210.2" y="10.9">DESCRIPTION</text>
<text x="248.5" y="10.9">DATE</text>
<text x="258.6" y="10.9">APPROVED</text>
</g>
<g font-size="1.5">
<text x="260.3" y="196.6">REVISION:</text>
<text x="220.3" y="203.8">SCALE:</text>
</g>
<text font-size="1.4" x="220.3" y="206.8">CAD GENERATED DOCUMENT, DO NOT MEASURE DRAWING</text>
</svg>
